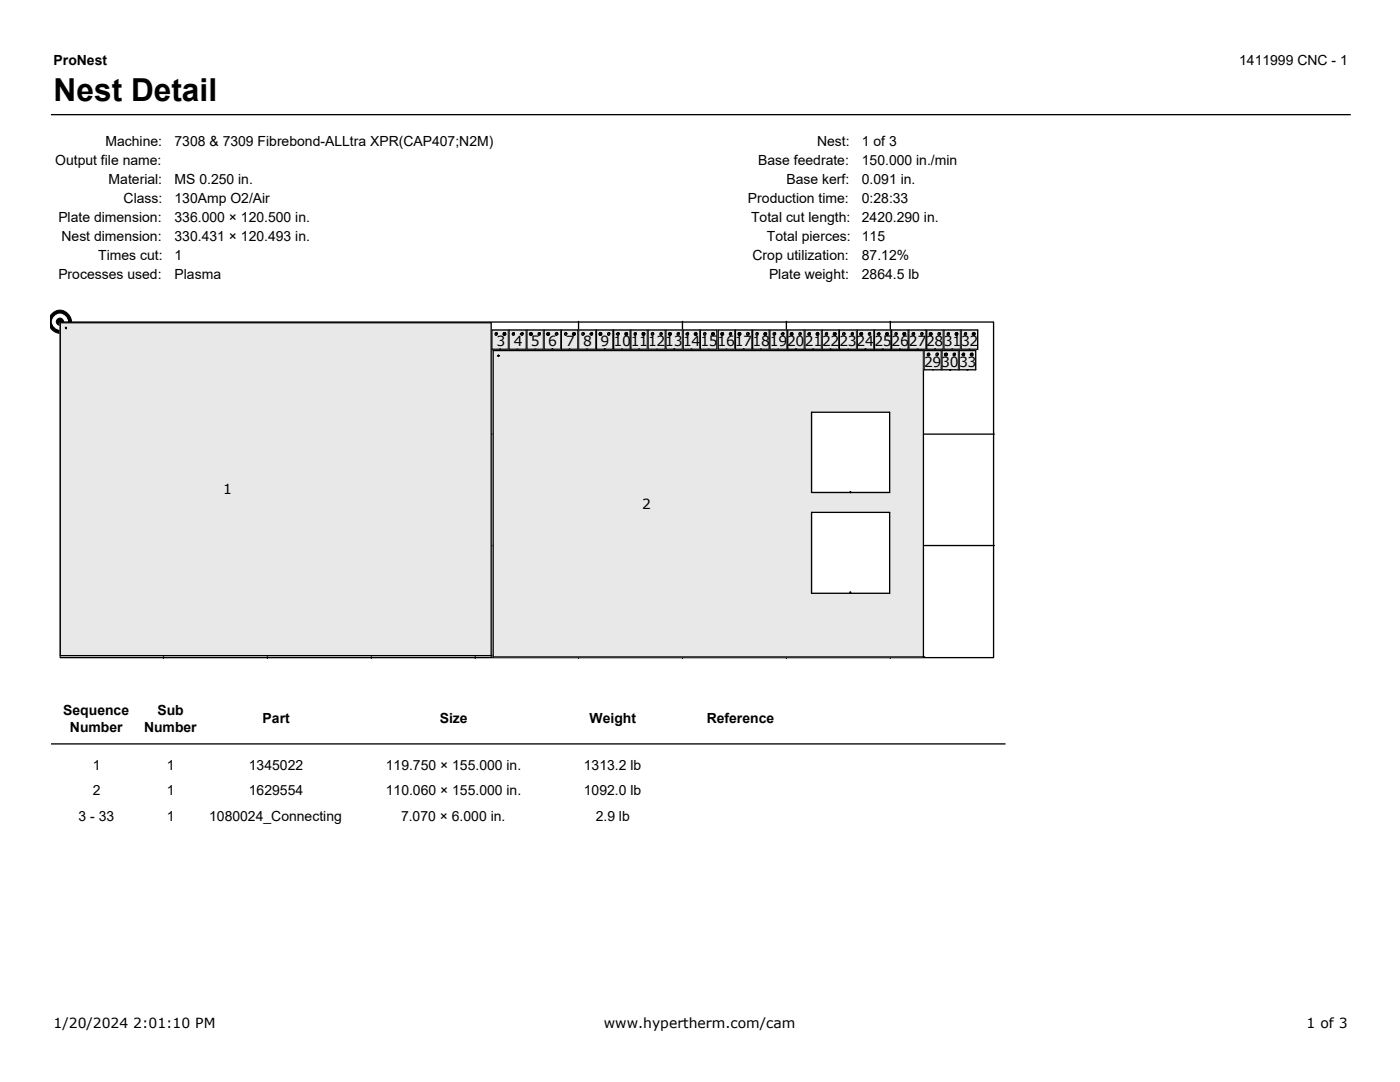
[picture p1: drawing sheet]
<svg xmlns="http://www.w3.org/2000/svg" width="279mm" height="216mm" viewBox="0 0 279 216" stroke-linecap="round" stroke-linejoin="round" font-family="sans-serif">
<path d="M10.2 22.9h259.4" fill="none" stroke="#000" stroke-width=".26"/>
<g fill="#000" stroke="#000" stroke-width=".2">
<path d="M10.4 62.6a2.28 2.28 0 0 1 3.2 0 2.28 2.28 0 0 1 0 3.2 2.28 2.28 0 0 1-3.2 0l-.3-.5v-2.2z" fill-rule="evenodd"/>
<circle cx="12" cy="64.2" r=".72"/>
</g>
<circle cx="12" cy="64.2" r="1.5" fill="#fff" stroke="#fff" stroke-width=".2"/>
<path d="M12 64.3h186.3v66.9h-186.3z" fill-rule="evenodd" fill="#fff" stroke="#000" stroke-width=".26"/>
<g fill="none" stroke="#000" stroke-width=".26">
<path d="M13.1 65.5l.1 .1zM13.1 65.3h.1v.3zM98.2 65.8h3.3v3.9h-3.3zM99.1 66.4l.1 .1M99.2 66.5l-.1 .1M99.5 71h.1M99.5 70.9l-.2 .1h.3zM99.9 69.7h.1M100.5 66.4h.2a.28 .28 0 0 1 .2 .3 .28 .28 0 0 1-.4 .2l-.1-.1zM100.8 66.5l-.1 .1M100.8 66.4v.1M101.6 65.8h3.4v3.9h-3.4z"/>
<path d="M102.5 66.4l.1 .1M102.6 66.5l-.1 .1M103.3 69.7h.1M104.2 66.4l.2 .1M104.4 66.5v.1h-.3M105.2 65.8h3.3v3.9h-3.3zM105.7 66.5l.3-.1a.28 .28 0 0 1 .2 .3 .28 .28 0 0 1-.4 .2zM106.1 66.5l-.1 .1M106.1 66.4v.1M106.7 69.7h.1M107.7 66.4l.1 .1M107.8 66.5l-.1 .1"/>
<path d="M108.6 65.8h3.3v3.9h-3.3zM109.3 66.4h.1a.28 .28 0 0 1 .2 .3 .28 .28 0 0 1-.3 .2l-.2-.1zM109.5 66.5l.1 .1h-.2M109.5 66.4v.1M110.2 69.7h.1zM110.2 69.7h.1M111.2 66.5l-.1 .1M111.2 66.4v.1M112 65.8h3.3v3.9h-3.3zM113 66.4l.1 .1M113.1 66.5l-.1 .1M113.7 69.7h.1"/>
<path d="M114.4 66.4h.1a.28 .28 0 0 1 .3 .3 .28 .28 0 0 1-.4 .2l-.1-.1zM114.7 66.5h.1l-.3 .1M114.7 66.4v.1M115.5 65.8h3.4v3.9h-3.4zM115.5 64.1v1.6M116.5 66.5l-.1 .1M116.5 66.4v.1M117.2 69.7h.1M118.1 66.4l.1 .1M118.2 66.5v.1h-.2M119 65.8h3.3v3.9h-3.3zM119.7 66.4h.1a.28 .28 0 0 1 .3 .3 .28 .28 0 0 1-.4 .2l-.1-.1z"/>
<path d="M120 66.5h.1l-.3 .1M120 66.4v.1M120.6 69.7h.1zM120.6 69.7h.1M121.5 66.4l.2 .1M121.7 66.5l-.2 .1M122.5 65.8h3.3v3.9h-3.3zM123.4 66.4l.1 .1M123.5 66.5v.1h-.2M124.2 69.7h.1M124.8 66.4h.2a.28 .28 0 0 1 .2 .3 .28 .28 0 0 1-.4 .2l-.1-.1zM125.1 66.5l-.1 .1"/>
<path d="M125.1 66.4v.1M126.8 66.4l.2 .1M127 66.5l-.2 .1M127.5 69.7h.1M127.5 69.7h-1.6v-3.9h3.3v3.9h-1.6M127.6 69.7h.1M128.3 66.4h.1a.28 .28 0 0 1 .3 .3 .28 .28 0 0 1-.4 .2l-.2-.1zM128.5 66.5l.2 .1h-.3M128.5 66.4v.1M129.3 65.8h3.5v3.9h-3.5zM130.4 66.5l-.1 .1M130.4 66.4v.1"/>
<path d="M131 69.7h.1M132 66.4l.1 .1M132.1 66.5l-.1 .1M132.9 65.8h3.3v3.9h-3.3zM133.4 66.5l.3-.1a.28 .28 0 0 1 .2 .3 .28 .28 0 0 1-.3 .2zM133.8 66.5l.2 .1h-.3M133.8 66.4v.1M134.5 69.7h.1zM134.5 69.7h.1M135.5 66.5l-.1 .1M135.5 66.4v.1M136.2 64.1v1.6"/>
<path d="M136.3 65.8h3.3v3.9h-3.3zM137.3 66.4l.1 .1M137.4 66.5v.1h-.3M138.1 69.7h.1M138.7 66.4h.1a.28 .28 0 0 1 .3 .3 .28 .28 0 0 1-.4 .2l-.1-.1zM139 66.5l-.2 .1M139 66.4v.1M139.8 65.8h3.3v3.9h-3.3zM140.7 66.4l.1 .1M140.8 66.5l-.1 .1M141.5 69.7h.1M142.1 66.4h.2a.28 .28 0 0 1 .2 .3 .28 .28 0 0 1-.4 .2l-.1-.1z"/>
<path d="M142.4 66.5l.1 .1h-.2M142.4 66.4v.1M143.3 65.8h3.3v3.9h-3.3zM143.9 66.5l.2-.1a.28 .28 0 0 1 .3 .3 .28 .28 0 0 1-.4 .2zM144.3 66.5l-.2 .1M144.3 66.4v.1M144.9 69.7h.1M145.8 66.4l.2 .1M146 66.5l-.2 .1M146.8 65.8h3.3v3.9h-3.3zM147.4 66.4h.2a.28 .28 0 0 1 .2 .3 .28 .28 0 0 1-.4 .2l-.1-.1zM147.7 66.5l.1 .1h-.2"/>
<path d="M147.7 66.4v.1M148.4 69.7h.1zM148.4 69.7h.1M149.4 66.5l-.1 .1M149.4 66.4v.1M150.2 65.8h3.3v3.9h-3.3zM151.1 66.4l.2 .1M151.3 66.5l-.2 .1M151.9 69.7h.1M152.5 66.5l.2-.1a.28 .28 0 0 1 .3 .3 .28 .28 0 0 1-.4 .2zM152.8 66.5h.2l-.3 .1M152.8 66.4v.1"/>
<path d="M153.6 65.8h3.5v3.9h-3.5zM154.7 66.5l-.1 .1M154.7 66.4v.1M155.4 69.7h.1M156.3 66.4l.1 .1M156.4 66.5v.1h-.3M156.9 64.1v1.6M157.2 65.8h3.3v3.9h-3.3zM157.9 66.4h.1a.28 .28 0 0 1 .3 .3 .28 .28 0 0 1-.4 .2l-.2-.1zM158.1 66.5l-.1 .1M158.1 66.4v.1M158.8 69.7h.1z"/>
<path d="M158.8 69.7h.1M159.7 66.4l.1 .1M159.8 66.5l-.1 .1M160.6 65.8h3.3v3.9h-3.3zM161.6 66.4l.1 .1M161.7 66.5v.1h-.3M162.4 69.7h.1M163 66.4h.2a.28 .28 0 0 1 .2 .3 .28 .28 0 0 1-.4 .2l-.1-.1zM163.3 66.5l-.1 .1M163.3 66.4v.1M165 66.4l.1 .1M165.1 66.5l-.1 .1"/>
<path d="M165.7 69.7h.1M165.7 69.7h-1.6v-3.9h3.3v3.9h-1.6M165.8 69.7h.1M166.5 66.4h.1a.28 .28 0 0 1 .2 .3 .28 .28 0 0 1-.3 .2l-.2-.1zM166.7 66.5l.1 .1h-.2M166.7 66.4v.1M167.5 65.8h3.4v3.9h-3.4zM168.6 66.5l-.2 .1M168.6 66.4v.1M169.2 69.7h.1M170.2 66.4l.1 .1M170.3 66.5l-.1 .1"/>
<path d="M171.1 65.8h3.3v3.9h-3.3zM171.6 66.5l.3-.1a.28 .28 0 0 1 .2 .3 .28 .28 0 0 1-.4 .2zM172 66.5h.1l-.2 .1M172 66.4v.1M172.7 69.7h.1zM172.7 69.7h.1M173.7 66.5l-.1 .1M173.7 66.4v.1M174.5 65.8h3.3v3.9h-3.3zM175.4 66.4l.2 .1M175.6 66.5v.1h-.3M176.2 69.7h.1"/>
<path d="M176.8 66.5l.2-.1a.28 .28 0 0 1 .3 .3 .28 .28 0 0 1-.4 .2zM177.2 66.5l-.2 .1M177.2 66.4v.1M177.7 64.1v1.6M178.9 66.4l.1 .1M179 66.5l-.1 .1M179.5 69.7h.2M179.5 69.7h-1.6v-3.9h3.3v3.9h-1.5M179.7 69.7h.1M180.2 66.5l.3-.1a.28 .28 0 0 1 .2 .3 .28 .28 0 0 1-.4 .2zM180.6 66.5l.1 .1h-.2M180.6 66.4v.1"/>
<path d="M181.4 65.8h3.4v3.9h-3.4zM182.4 66.5l-.1 .1M182.4 66.4v.1M183.1 69.7h.1M184 66.4l.2 .1M184.2 66.5l-.2 .1M184.4 69.9h3.5v3.9h-3.5zM184.9 65.8h3.4v3.9h-3.4zM185.5 70.6l-.2 .1M185.5 70.5v.1M185.6 66.4h.1a.28 .28 0 0 1 .3 .3 .28 .28 0 0 1-.4 .2l-.1-.1zM185.9 66.5l.1 .1h-.3"/>
<path d="M185.9 66.4v.1M186.1 73.8h.1M186.5 69.7h.2zM186.5 69.7h.1M187.1 70.5l.1 .1M187.2 70.6l-.1 .1M187.6 66.5l-.1 .1M187.6 66.4v.1M188 69.9h3.3v3.9h-3.3zM188.4 65.8h3.3v3.9h-3.3zM188.6 70.5h.2a.28 .28 0 0 1 .2 .3 .28 .28 0 0 1-.4 .2l-.1-.1zM188.9 70.6h.1l-.2 .1"/>
<path d="M188.9 70.5v.1M189.3 66.4l.1 .1M189.4 66.5l-.1 .1M189.6 73.8h.1zM189.6 73.8h.1M190.1 69.7h.1M190.6 70.6l-.1 .1M190.6 70.5v.1M190.8 66.4h.1a.28 .28 0 0 1 .2 .3 .28 .28 0 0 1-.3 .2l-.2-.1zM191 66.5l-.1 .1M191 66.4v.1M191.4 69.9h3.3v3.9h-3.3z"/>
<path d="M191.8 65.8h3.3v3.9h-3.3zM192.3 70.5l.2 .1M192.5 70.6v.1h-.3M192.7 66.4l.2 .1M192.9 66.5l-.2 .1M193.1 73.8h.1M193.5 69.7h.1M193.8 70.5h.1a.28 .28 0 0 1 .3 .3 .28 .28 0 0 1-.4 .2l-.1-.1zM194.1 70.6l-.2 .1M194.1 70.5v.1M194.2 66.4h.1a.28 .28 0 0 1 .3 .3 .28 .28 0 0 1-.4 .2l-.1-.1zM194.5 66.5l.1 .1h-.3"/>
<path d="M194.5 66.4v.1M98 86.6h.3M162 82.3h15.5v16h-15.5zM169.8 98.1h-.2l.2 .2M184.4 86.6h14M98 108.9h.3M162 102.2h15.5v16.2h-15.5zM169.8 118.1h-.2l.2 .3M184.4 108.9h14M32.6 131v.4M53.4 131v.4M74.1 131v.4"/>
<path d="M94.9 131v.4M98.3 130.8h-86.3v-66.4h86v66.6M115.5 131.1v.3M136.2 131.1v.3M156.9 131.1v.3M177.7 131.1v.3M184.3 131.1h.1M184.3 131.1v-61.2h-85.9v61.2h86.2M10.2 148.4h190.5"/>
<circle cx="99" cy="66.7" r=".25"/>
<circle cx="102.4" cy="66.7" r=".25"/>
<circle cx="104.2" cy="66.7" r=".25"/>
<circle cx="107.6" cy="66.7" r=".25"/>
<circle cx="111" cy="66.7" r=".25"/>
<circle cx="112.9" cy="66.7" r=".25"/>
<circle cx="116.3" cy="66.7" r=".25"/>
<circle cx="118" cy="66.7" r=".25"/>
<circle cx="121.5" cy="66.7" r=".25"/>
<circle cx="123.3" cy="66.7" r=".25"/>
<circle cx="126.8" cy="66.7" r=".25"/>
<circle cx="130.2" cy="66.7" r=".25"/>
<circle cx="131.9" cy="66.7" r=".25"/>
<circle cx="135.3" cy="66.7" r=".25"/>
<circle cx="137.2" cy="66.7" r=".25"/>
<circle cx="140.6" cy="66.7" r=".25"/>
<circle cx="145.8" cy="66.7" r=".25"/>
<circle cx="149.2" cy="66.7" r=".25"/>
<circle cx="151.1" cy="66.7" r=".25"/>
<circle cx="154.5" cy="66.7" r=".25"/>
<circle cx="156.2" cy="66.7" r=".25"/>
<circle cx="159.7" cy="66.7" r=".25"/>
<circle cx="161.5" cy="66.7" r=".25"/>
<circle cx="164.9" cy="66.7" r=".25"/>
<circle cx="168.4" cy="66.7" r=".25"/>
<circle cx="170.1" cy="66.7" r=".25"/>
<circle cx="173.5" cy="66.7" r=".25"/>
<circle cx="175.4" cy="66.7" r=".25"/>
<circle cx="178.8" cy="66.7" r=".25"/>
<circle cx="182.2" cy="66.7" r=".25"/>
<circle cx="184" cy="66.7" r=".25"/>
<circle cx="185.3" cy="70.8" r=".25"/>
<circle cx="187" cy="70.8" r=".25"/>
<circle cx="187.4" cy="66.7" r=".25"/>
<circle cx="189.2" cy="66.7" r=".25"/>
<circle cx="190.4" cy="70.8" r=".25"/>
<circle cx="192.3" cy="70.8" r=".25"/>
<circle cx="192.7" cy="66.7" r=".25"/>
</g>
<g fill="#e8e8e8" stroke="#e8e8e8" stroke-width=".26">
<path d="M13.1 65.3l.1 .3v-.3zM12 64.4h86v66.4h-86z" fill-rule="evenodd"/>
<path d="M116.1 66.7a.25 .25 0 0 0 .5 0 .25 .25 0 0 0-.5 0zM117.8 66.7a.25 .25 0 0 0 .5 0 .25 .25 0 0 0-.5 0zM115.5 65.8h3.4v3.9h-3.4z" fill-rule="evenodd"/>
<path d="M119.7 66.4l-.1 .2a.28 .28 0 0 0 .3 .3 .28 .28 0 0 0 .2-.4zM121.2 66.7a.25 .25 0 0 0 .5 0 .25 .25 0 0 0-.5 0zM119 65.8h3.3v3.9h-3.3z" fill-rule="evenodd"/>
<path d="M123.1 66.7a.25 .25 0 0 0 .5 0 .25 .25 0 0 0-.5 0zM124.8 66.4l-.1 .2a.28 .28 0 0 0 .4 .3 .28 .28 0 0 0 .1-.4zM122.5 65.8h3.3v3.9h-3.3z" fill-rule="evenodd"/>
<path d="M126.5 66.7a.25 .25 0 0 0 .5 0 .25 .25 0 0 0-.5 0zM128.3 66.4l-.2 .2a.28 .28 0 0 0 .4 .3 .28 .28 0 0 0 .2-.4zM125.9 65.8h3.3v3.9h-3.3z" fill-rule="evenodd"/>
<path d="M129.9 66.7a.25 .25 0 0 0 .5 0 .25 .25 0 0 0-.5 0zM131.7 66.7a.25 .25 0 0 0 .5 0 .25 .25 0 0 0-.5 0zM129.3 65.8h3.5v3.9h-3.5z" fill-rule="evenodd"/>
<path d="M98.8 66.7a.25 .25 0 0 0 .5 0 .25 .25 0 0 0-.5 0zM100.5 66.4l-.1 .2a.28 .28 0 0 0 .3 .3 .28 .28 0 0 0 .2-.4zM98.2 65.8h3.3v3.9h-3.3z" fill-rule="evenodd"/>
<path d="M102.2 66.7a.25 .25 0 0 0 .5 0 .25 .25 0 0 0-.5 0zM103.9 66.7a.25 .25 0 0 0 .5 0 .25 .25 0 0 0-.5 0zM101.6 65.8h3.4v3.9h-3.4z" fill-rule="evenodd"/>
<path d="M105.8 66.4l-.1 .2a.28 .28 0 0 0 .3 .3 .28 .28 0 0 0 .2-.4zM107.4 66.7a.25 .25 0 0 0 .5 0 .25 .25 0 0 0-.5 0zM105.2 65.8h3.3v3.9h-3.3z" fill-rule="evenodd"/>
<path d="M109.3 66.4l-.2 .2a.28 .28 0 0 0 .4 .3 .28 .28 0 0 0 .1-.4zM110.8 66.7a.25 .25 0 0 0 .5 0 .25 .25 0 0 0-.5 0zM108.6 65.8h3.3v3.9h-3.3z" fill-rule="evenodd"/>
<path d="M112.6 66.7a.25 .25 0 0 0 .5 0 .25 .25 0 0 0-.5 0zM114.4 66.4l-.1 .2a.28 .28 0 0 0 .3 .3 .28 .28 0 0 0 .2-.4zM112 65.8h3.3v3.9h-3.3z" fill-rule="evenodd"/>
<path d="M133.6 66.4l-.2 .2a.28 .28 0 0 0 .4 .3 .28 .28 0 0 0 .2-.4zM135.1 66.7a.25 .25 0 0 0 .5 0 .25 .25 0 0 0-.5 0zM132.9 65.8h3.3v3.9h-3.3z" fill-rule="evenodd"/>
<path d="M136.9 66.7a.25 .25 0 0 0 .5 0 .25 .25 0 0 0-.5 0zM138.7 66.4l-.1 .2a.28 .28 0 0 0 .3 .3 .28 .28 0 0 0 .2-.4zM136.3 65.8h3.3v3.9h-3.3z" fill-rule="evenodd"/>
<path d="M140.4 66.7a.25 .25 0 0 0 .5 0 .25 .25 0 0 0-.5 0zM142.1 66.4l-.1 .2a.28 .28 0 0 0 .4 .3 .28 .28 0 0 0 .1-.4zM139.8 65.8h3.3v3.9h-3.3z" fill-rule="evenodd"/>
<path d="M144 66.4l-.1 .2a.28 .28 0 0 0 .3 .3 .28 .28 0 0 0 .2-.4zM145.5 66.7a.25 .25 0 0 0 .5 0 .25 .25 0 0 0-.5 0zM143.3 65.8h3.3v3.9h-3.3z" fill-rule="evenodd"/>
<path d="M147.4 66.4l-.1 .2a.28 .28 0 0 0 .3 .3 .28 .28 0 0 0 .2-.4zM149 66.7a.25 .25 0 0 0 .5 0 .25 .25 0 0 0-.5 0zM146.8 65.8h3.3v3.9h-3.3z" fill-rule="evenodd"/>
<path d="M150.8 66.7a.25 .25 0 0 0 .5 0 .25 .25 0 0 0-.5 0zM152.6 66.4l-.1 .2a.28 .28 0 0 0 .3 .3 .28 .28 0 0 0 .2-.4zM150.2 65.8h3.3v3.9h-3.3z" fill-rule="evenodd"/>
<path d="M154.2 66.7a.25 .25 0 0 0 .5 0 .25 .25 0 0 0-.5 0zM156 66.7a.25 .25 0 0 0 .5 0 .25 .25 0 0 0-.5 0zM153.6 65.8h3.5v3.9h-3.5z" fill-rule="evenodd"/>
<path d="M99.5 70.9l-.2 .1h.3zM162 82.3v16h15.5v-16zM162 102.2v16.2h15.5v-16.2zM98.4 69.9h85.9v61.2h-85.9z" fill-rule="evenodd"/>
<path d="M157.9 66.4l-.2 .2a.28 .28 0 0 0 .4 .3 .28 .28 0 0 0 .2-.4zM159.4 66.7a.25 .25 0 0 0 .5 0 .25 .25 0 0 0-.5 0zM157.2 65.8h3.3v3.9h-3.3z" fill-rule="evenodd"/>
<path d="M161.2 66.7a.3 .3 0 0 0 .6 0 .3 .3 0 0 0-.6 0zM163 66.4l-.1 .2a.28 .28 0 0 0 .3 .3 .28 .28 0 0 0 .2-.4zM160.6 65.8h3.3v3.9h-3.3z" fill-rule="evenodd"/>
<path d="M164.7 66.7a.25 .25 0 0 0 .5 0 .25 .25 0 0 0-.5 0zM166.5 66.4l-.2 .2a.28 .28 0 0 0 .4 .3 .28 .28 0 0 0 .1-.4zM164.1 65.8h3.3v3.9h-3.3z" fill-rule="evenodd"/>
<path d="M168.1 66.7a.25 .25 0 0 0 .5 0 .25 .25 0 0 0-.5 0zM169.8 66.7a.25 .25 0 0 0 .5 0 .25 .25 0 0 0-.5 0zM167.5 65.8h3.4v3.9h-3.4z" fill-rule="evenodd"/>
<path d="M171.7 66.4l-.1 .2a.28 .28 0 0 0 .4 .3 .28 .28 0 0 0 .1-.4zM173.3 66.7a.25 .25 0 0 0 .5 0 .25 .25 0 0 0-.5 0zM171.1 65.8h3.3v3.9h-3.3z" fill-rule="evenodd"/>
<path d="M175.1 66.7a.25 .25 0 0 0 .5 0 .25 .25 0 0 0-.5 0zM176.9 66.4l-.1 .2a.28 .28 0 0 0 .3 .3 .28 .28 0 0 0 .2-.4zM174.5 65.8h3.3v3.9h-3.3z" fill-rule="evenodd"/>
<path d="M178.6 66.7a.25 .25 0 0 0 .5 0 .25 .25 0 0 0-.5 0zM180.3 66.4l-.1 .2a.28 .28 0 0 0 .3 .3 .28 .28 0 0 0 .2-.4zM177.9 65.8h3.3v3.9h-3.3z" fill-rule="evenodd"/>
<path d="M182 66.7a.25 .25 0 0 0 .5 0 .25 .25 0 0 0-.5 0zM183.7 66.7a.25 .25 0 0 0 .5 0 .25 .25 0 0 0-.5 0zM181.4 65.8h3.4v3.9h-3.4z" fill-rule="evenodd"/>
<path d="M185.6 66.4l-.1 .2a.28 .28 0 0 0 .3 .3 .28 .28 0 0 0 .2-.4zM187.1 66.7a.25 .25 0 0 0 .5 0 .25 .25 0 0 0-.5 0zM184.9 65.8h3.4v3.9h-3.4z" fill-rule="evenodd"/>
<path d="M189 66.7a.25 .25 0 0 0 .5 0 .25 .25 0 0 0-.5 0zM190.8 66.4l-.2 .2a.28 .28 0 0 0 .4 .3 .28 .28 0 0 0 .2-.4zM188.4 65.8h3.3v3.9h-3.3z" fill-rule="evenodd"/>
<path d="M192.4 66.7a.25 .25 0 0 0 .5 0 .25 .25 0 0 0-.5 0zM194.2 66.4l-.1 .2a.28 .28 0 0 0 .3 .3 .28 .28 0 0 0 .2-.4zM191.8 65.8h3.3v3.9h-3.3z" fill-rule="evenodd"/>
<path d="M185 70.8a.25 .25 0 0 0 .5 0 .25 .25 0 0 0-.5 0zM186.7 70.8a.25 .25 0 0 0 .5 0 .25 .25 0 0 0-.5 0zM184.4 69.9h3.5v3.9h-3.5z" fill-rule="evenodd"/>
<path d="M188.6 70.5l-.1 .2a.28 .28 0 0 0 .4 .3 .28 .28 0 0 0 .1-.4zM190.2 70.8a.25 .25 0 0 0 .5 0 .25 .25 0 0 0-.5 0zM188 69.9h3.3v3.9h-3.3z" fill-rule="evenodd"/>
<path d="M192 70.8a.25 .25 0 0 0 .5 0 .25 .25 0 0 0-.5 0zM193.8 70.5l-.1 .2a.28 .28 0 0 0 .3 .3 .28 .28 0 0 0 .2-.4zM191.4 69.9h3.3v3.9h-3.3z" fill-rule="evenodd"/>
</g>
<text font-size="6.3" x="10.7" y="20.1">Nest Detail</text>
<g font-size="2.8">
<text x="10.7" y="13.1">ProNest</text>
<text x="247.3" y="13.1">1411999 CNC - 1</text>
<text x="21.1" y="29">Machine:</text>
<text x="34.8" y="29">7308 &amp; 7309 Fibrebond-ALLtra XPR(CAP407;N2M)</text>
<text x="163.1" y="29">Nest:</text>
<text x="172" y="29">1 of 3</text>
<text x="11" y="32.8">Output file name:</text>
<text x="151.3" y="32.9">Base feedrate:</text>
<text x="172" y="32.9">150.000 in./min</text>
<text x="21.7" y="36.7">Material:</text>
<text x="24.7" y="40.5">Class:</text>
<text x="34.8" y="36.7">MS 0.250 in.</text>
<text x="34.8" y="40.5">130Amp O2/Air</text>
<text x="149.3" y="40.5">Production time:</text>
<text x="157" y="36.7">Base kerf:</text>
<text x="172" y="36.7">0.091 in.</text>
<text x="172" y="40.5">0:28:33</text>
<text x="11.6" y="44.3">Plate dimension:</text>
<text x="34.8" y="44.3">336.000 × 120.500 in.</text>
<text x="149.9" y="44.3">Total cut length:</text>
<text x="172" y="44.3">2420.290 in.</text>
<text x="12.3" y="48.1">Nest dimension:</text>
<text x="19.6" y="51.8">Times cut:</text>
<text x="34.8" y="48.1">330.431 × 120.493 in.</text>
<text x="34.8" y="51.9">1</text>
<text x="150.2" y="51.9">Crop utilization:</text>
<text x="153" y="48.1">Total pierces:</text>
<text x="172" y="48.1">115</text>
<text x="172" y="51.9">87.12%</text>
<text x="11.6" y="55.7">Processes used:</text>
<text x="34.8" y="55.7">Plasma</text>
<text x="153.5" y="55.7">Plate weight:</text>
<text x="172" y="55.7">2864.5 lb</text>
<text x="99.1" y="69.1">3</text>
<text x="102.5" y="69.1">4</text>
<text x="106" y="69.1">5</text>
<text x="109.4" y="69.1">6</text>
<text x="113" y="69.1">7</text>
<text x="116.4" y="69.1">8</text>
<text x="119.8" y="69.1">9</text>
<text x="122.5" y="69.1">10</text>
<text x="125.9" y="69.1">11</text>
<text x="129.3" y="69.1">12</text>
<text x="132.8" y="69.1">13</text>
<text x="136.3" y="69.1">14</text>
<text x="139.8" y="69.1">15</text>
<text x="143.2" y="69.1">16</text>
<text x="146.6" y="69.1">17</text>
<text x="150.2" y="69.1">18</text>
<text x="153.6" y="69.1">19</text>
<text x="157.1" y="69.1">20</text>
<text x="160.6" y="69.1">21</text>
<text x="164.1" y="69.1">22</text>
<text x="167.5" y="69.1">23</text>
<text x="170.9" y="69.1">24</text>
<text x="174.5" y="69.1">25</text>
<text x="177.9" y="69.1">26</text>
<text x="181.4" y="69.1">27</text>
<text x="184.8" y="69.1">28</text>
<text x="188.4" y="69.1">31</text>
<text x="191.8" y="69.1">32</text>
<text x="184.4" y="73.2">29</text>
<text x="187.9" y="73.2">30</text>
<text x="191.4" y="73.2">33</text>
<text x="44.5" y="98.6">1</text>
<text x="128.1" y="101.5">2</text>
<text x="12.6" y="142.6">Sequence</text>
<text x="31.4" y="142.6">Sub</text>
<text x="14" y="146">Number</text>
<text x="28.7" y="146">Number</text>
<text x="52.4" y="144.3">Part</text>
<text x="87.8" y="144.3">Size</text>
<text x="117.7" y="144.3">Weight</text>
<text x="141" y="144.3">Reference</text>
<text x="18.5" y="153.6">1</text>
<text x="33.3" y="153.6">1</text>
<text x="49.7" y="153.6">1345022</text>
<text x="77" y="153.6">119.750 × 155.000 in.</text>
<text x="116.5" y="153.6">1313.2 lb</text>
<text x="18.5" y="158.7">2</text>
<text x="33.3" y="158.7">1</text>
<text x="49.7" y="158.7">1629554</text>
<text x="77" y="158.7">110.060 × 155.000 in.</text>
<text x="116.5" y="158.7">1092.0 lb</text>
<text x="15.7" y="163.8">3 - 33</text>
<text x="33.3" y="163.8">1</text>
<text x="41.7" y="163.8">1080024_Connecting</text>
<text x="80" y="163.8">7.070 × 6.000 in.</text>
<text x="118.9" y="163.8">2.9 lb</text>
<text x="10.7" y="205.2">1/20/2024 2:01:10 PM</text>
<text x="120.5" y="205.2">www.hypertherm.com/cam</text>
<text x="260.8" y="205.2">1 of 3</text>
</g>
</svg>
